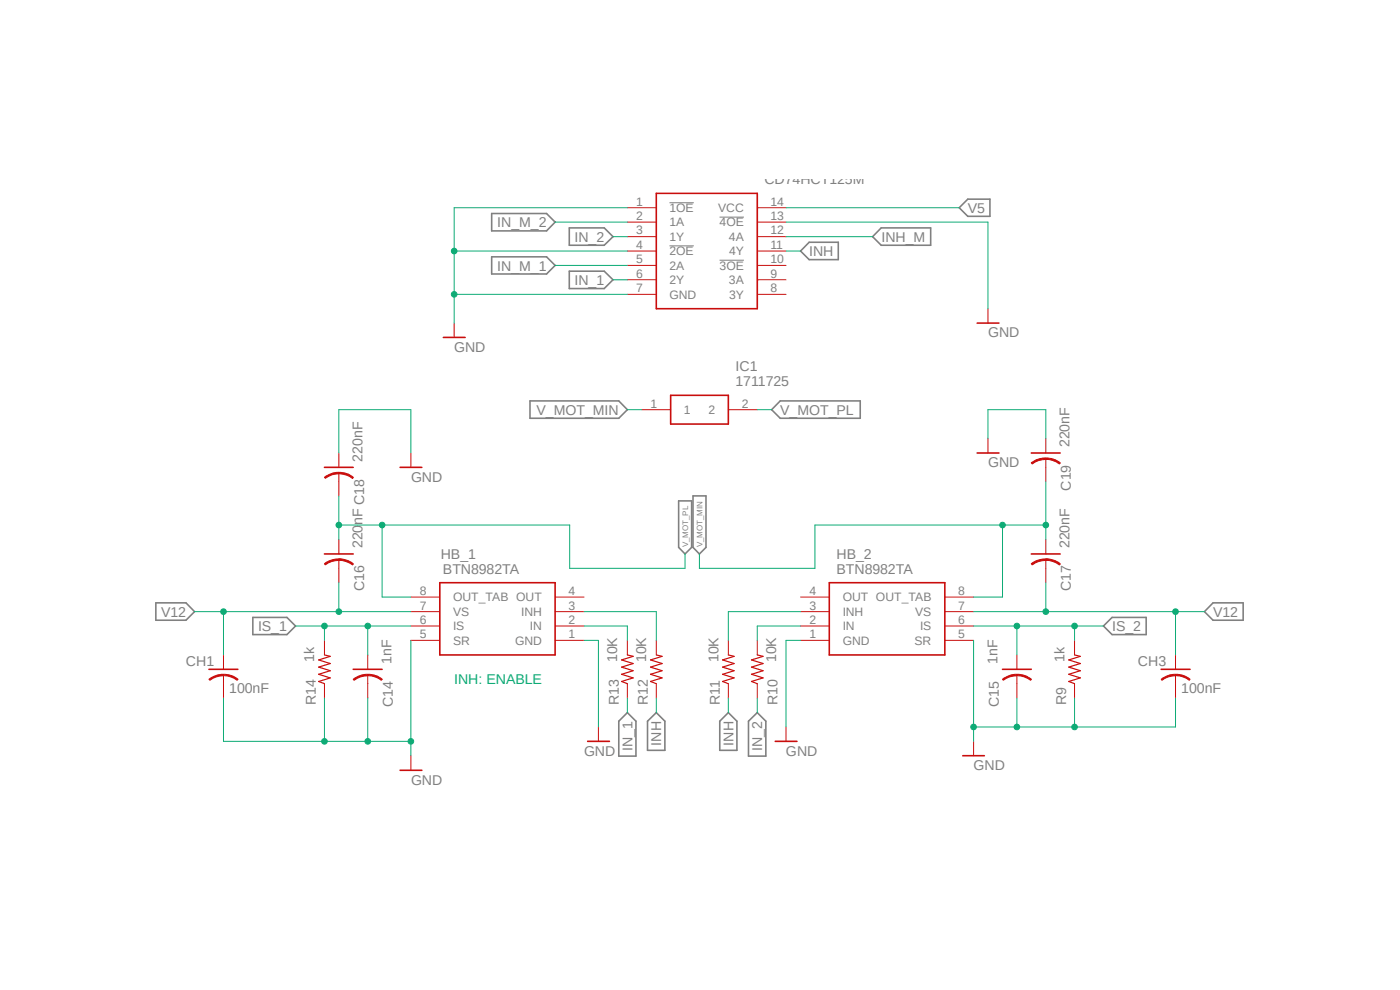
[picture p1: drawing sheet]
<svg xmlns="http://www.w3.org/2000/svg" width="297mm" height="210mm" viewBox="0 0 297 210" stroke-linecap="round" stroke-linejoin="round" font-family="sans-serif">
<path d="M0 38.2l297.1 133.5M297.1 38.2l-297.1 133.5" fill="none" stroke="#fff" stroke-width=".21"/>
<path d="M142 43h5.2M142 52.2h5.2M152.7 46.1h5.1M152.7 55.2h5.1" fill="none" stroke="#808080" stroke-width=".21"/>
<g fill="none" stroke="#808080" stroke-width=".34">
<path d="M104.3 54.5h11.7l1.8 1.8-1.8 1.8h-11.7zM104.3 45.3h11.7l1.8 1.8-1.8 1.9h-11.7zM120.8 57.5h7.4l1.8 1.9-1.8 1.8h-7.4zM120.8 48.3h7.4l1.8 1.9-1.8 1.8h-7.4zM171.7 51.4h6.1v3.7h-6.1l-1.9-1.8zM186.9 48.3h10.5v3.7h-10.5l-1.8-1.8zM203.5 44.1l1.8-1.9h4.7v3.7h-4.7zM112.4 85h18.9l1.8 1.9-1.8 1.8h-18.9zM165.5 85h17v3.7h-17l-1.8-1.8zM144 106.3h2.7v9.8l-1.4 1.4-1.3-1.4zM147 105.2h2.8v10.9l-1.4 1.4-1.4-1.4zM33.1 127.9h6.4l1.8 1.9-1.8 1.8h-6.4z"/>
<path d="M53.6 131h7.3l1.8 1.8-1.8 1.8h-7.3zM234.1 132.8l1.8-1.8h7.3v3.6h-7.3zM257.3 127.9h6.4v3.7h-6.4l-1.8-1.8zM133.1 151.2l1.8 1.8v7.4h-3.6v-7.4zM137.4 153l1.8-1.8 1.9 1.8v6.2h-3.7zM152.7 153l1.8-1.8 1.8 1.8v6.2h-3.6zM158.8 153l1.9-1.8 1.8 1.8v7.4h-3.7z"/>
</g>
<path d="M93.3 123.6h24.5v15.3h-24.5zM175.9 123.6h24.5v15.3h-24.5zM44.3 142h6.2M84.9 163.4h4.6M204.3 160.3h4.5" fill="none" stroke="#c90d0c" stroke-width=".34"/>
<g fill="none" stroke="#c90d0c" stroke-width=".21">
<path d="M68.8 135.8v3.1M87.2 135.8h6.1M87.2 132.8h6.1M87.2 129.8h6.1M87.2 126.7h6.1M117.8 135.8h6.1M117.8 132.8h6.1M117.8 129.8h6.1M117.8 126.7h6.1M169.8 135.8h6.1M169.8 132.8h6.1M169.8 129.8h6.1"/>
<path d="M169.8 126.7h6.1M200.4 135.8h6.1M200.4 132.8h6.1M200.4 129.8h6.1M200.4 126.7h6.1M228 135.8v3.1M47.4 143.2v1.8M68.8 145v3.1M206.5 157.3v3M228 145v3.1M87.2 160.3v3.1"/>
</g>
<path d="M68.8 138.9l1.3 .3-2.5 .8 2.5 .8-2.5 .7 2.5 .8-2.5 .7 2.5 .8-2.5 .8 1.2 .4M228 138.9l1.2 .3-2.5 .8 2.5 .8-2.5 .7 2.5 .8-2.5 .7 2.5 .8-2.5 .8 1.3 .4" fill="none" stroke="#c90d0c" stroke-width=".25"/>
<path d="M47.4 143a4.6 4.6 0 0 1 3.1 1.1l-.2 .2a4.8 4.8 0 0 0-2.9-1z" fill-rule="evenodd" fill="#c90d0c"/>
<path d="M47.4 143a4.6 4.6 0 0 1 3.1 1.1l-.2 .2a4.8 4.8 0 0 0-2.9-1z" fill="none" stroke="#c90d0c" stroke-width=".21"/>
<path d="M44.3 144.1a5 5 0 0 1 3.1-1.1v.3a4.8 4.8 0 0 0-2.9 1z" fill-rule="evenodd" fill="#c90d0c"/>
<g fill="none" stroke="#c90d0c" stroke-width=".21">
<path d="M133.1 44.1h6.1M133.1 47.1h6.1M133.1 50.2h6.1M133.1 53.3h6.1M133.1 56.3h6.1M133.1 59.4h6.1M160.7 44.1h6.1M160.7 47.1h6.1M160.7 50.2h6.1M160.7 53.3h6.1M160.7 56.3h6.1M160.7 59.4h6.1"/>
<path d="M96.4 68.5v3.1M133.1 62.4h6.1M160.7 62.4h6.1M47.4 138.9v3.1M133.1 135.8v3.1M139.2 135.8v3.1M154.5 135.8v3.1M160.7 135.8v3.1M44.3 144.1a5 5 0 0 1 3.1-1.1v.3a4.8 4.8 0 0 0-2.9 1zM47.4 145v3.1M78 143.2v1.8M127 154.2v3.1"/>
<path d="M133.1 145v3.1M139.2 145v3.1M154.5 145v3.1M160.7 145v3.1M166.8 154.2v3.1"/>
</g>
<path d="M139.2 41h21.5v24.5h-21.5zM94.1 71.6h4.6M74.9 142h6.2M124.7 157.3h4.6M164.5 157.3h4.6" fill="none" stroke="#c90d0c" stroke-width=".34"/>
<path d="M133.1 138.9l1.2 .3-2.4 .8 2.4 .8-2.4 .7 2.4 .8-2.4 .7 2.4 .8-2.4 .8 1.2 .4M139.2 138.9l1.3 .3-2.5 .8 2.5 .8-2.5 .7 2.5 .8-2.5 .7 2.5 .8-2.5 .8 1.2 .4M154.5 138.9l1.2 .3-2.4 .8 2.4 .8-2.4 .7 2.4 .8-2.4 .7 2.4 .8-2.4 .8 1.2 .4M160.7 138.9l1.2 .3-2.5 .8 2.5 .8-2.5 .7 2.5 .8-2.5 .7 2.5 .8-2.5 .8 1.3 .4" fill="none" stroke="#c90d0c" stroke-width=".25"/>
<path d="M78 143a4.6 4.6 0 0 1 3.1 1.1l-.2 .2a4.8 4.8 0 0 0-2.9-1z" fill-rule="evenodd" fill="#c90d0c"/>
<path d="M78 143a4.6 4.6 0 0 1 3.1 1.1l-.2 .2a4.8 4.8 0 0 0-2.9-1z" fill="none" stroke="#c90d0c" stroke-width=".21"/>
<path d="M74.9 144.1a5 5 0 0 1 3.1-1.1v.3a4.8 4.8 0 0 0-2.9 1z" fill-rule="evenodd" fill="#c90d0c"/>
<path d="M78 138.9v3.1M74.9 144.1a5 5 0 0 1 3.1-1.1v.3a4.8 4.8 0 0 0-2.9 1zM78 145v3.1M249.4 143.2v1.8" fill="none" stroke="#c90d0c" stroke-width=".21"/>
<path d="M246.3 142h6.2" fill="none" stroke="#c90d0c" stroke-width=".34"/>
<path d="M249.4 143a4.5 4.5 0 0 1 3.1 1.1l-.2 .2a4.8 4.8 0 0 0-2.9-1z" fill-rule="evenodd" fill="#c90d0c"/>
<path d="M249.4 143a4.5 4.5 0 0 1 3.1 1.1l-.2 .2a4.8 4.8 0 0 0-2.9-1z" fill="none" stroke="#c90d0c" stroke-width=".21"/>
<path d="M246.3 144.1a5 5 0 0 1 3.1-1.1v.3a4.8 4.8 0 0 0-2.9 1z" fill-rule="evenodd" fill="#c90d0c"/>
<path d="M249.4 138.9v3.1M215.7 143.2v1.8M246.3 144.1a5 5 0 0 1 3.1-1.1v.3a4.8 4.8 0 0 0-2.9 1zM249.4 145v3.1" fill="none" stroke="#c90d0c" stroke-width=".21"/>
<path d="M212.7 142h6.1" fill="none" stroke="#c90d0c" stroke-width=".34"/>
<path d="M215.7 143a4.6 4.6 0 0 1 3.1 1.1l-.1 .2a5 5 0 0 0-3-1z" fill-rule="evenodd" fill="#c90d0c"/>
<path d="M215.7 143a4.6 4.6 0 0 1 3.1 1.1l-.1 .2a5 5 0 0 0-3-1z" fill="none" stroke="#c90d0c" stroke-width=".21"/>
<path d="M212.7 144.1a5 5 0 0 1 3-1.1v.3a4.8 4.8 0 0 0-2.8 1z" fill-rule="evenodd" fill="#c90d0c"/>
<path d="M209.6 65.5v3M136.1 86.9h6.2M154.5 86.9h6.2M71.9 118.7v1.9M215.7 138.9v3.1M212.7 144.1a5 5 0 0 1 3-1.1v.3a4.8 4.8 0 0 0-2.8 1zM215.7 145v3.1" fill="none" stroke="#c90d0c" stroke-width=".21"/>
<path d="M207.3 68.5h4.6M142.3 83.9h12.2v6.1h-12.2zM68.8 117.5h6.1" fill="none" stroke="#c90d0c" stroke-width=".34"/>
<path d="M71.9 118.5a5.1 5.1 0 0 1 3.1 1.1l-.2 .2a5 5 0 0 0-2.9-.9z" fill-rule="evenodd" fill="#c90d0c"/>
<path d="M71.9 118.5a5.1 5.1 0 0 1 3.1 1.1l-.2 .2a5 5 0 0 0-2.9-.9z" fill="none" stroke="#c90d0c" stroke-width=".21"/>
<path d="M68.8 119.6a4.7 4.7 0 0 1 3.1-1v.3a4.8 4.8 0 0 0-2.9 .9z" fill-rule="evenodd" fill="#c90d0c"/>
<path d="M68.8 119.6a4.7 4.7 0 0 1 3.1-1v.3a4.8 4.8 0 0 0-2.9 .9zM71.9 114.4v3.1M221.9 118.7v1.9M71.9 120.6v3" fill="none" stroke="#c90d0c" stroke-width=".21"/>
<path d="M218.8 117.5h6.1" fill="none" stroke="#c90d0c" stroke-width=".34"/>
<path d="M221.9 118.5a5.1 5.1 0 0 1 3.1 1.1l-.3 .2a4.8 4.8 0 0 0-2.8-.9z" fill-rule="evenodd" fill="#c90d0c"/>
<path d="M221.9 118.5a5.1 5.1 0 0 1 3.1 1.1l-.3 .2a4.8 4.8 0 0 0-2.8-.9z" fill="none" stroke="#c90d0c" stroke-width=".21"/>
<path d="M218.8 119.6a4.7 4.7 0 0 1 3.1-1v.3a4.8 4.8 0 0 0-2.9 .9z" fill-rule="evenodd" fill="#c90d0c"/>
<path d="M71.9 100.4v1.8M218.8 119.6a4.7 4.7 0 0 1 3.1-1v.3a4.8 4.8 0 0 0-2.9 .9zM221.9 114.4v3.1M221.9 120.6v3" fill="none" stroke="#c90d0c" stroke-width=".21"/>
<path d="M68.8 99.1h6.1" fill="none" stroke="#c90d0c" stroke-width=".34"/>
<path d="M71.9 100.2a4.6 4.6 0 0 1 3.1 1.1l-.2 .2a4.7 4.7 0 0 0-2.9-1z" fill-rule="evenodd" fill="#c90d0c"/>
<path d="M71.9 100.2a4.6 4.6 0 0 1 3.1 1.1l-.2 .2a4.7 4.7 0 0 0-2.9-1z" fill="none" stroke="#c90d0c" stroke-width=".21"/>
<path d="M68.8 101.3a5 5 0 0 1 3.1-1.1v.3a4.8 4.8 0 0 0-2.9 1z" fill-rule="evenodd" fill="#c90d0c"/>
<path d="M71.9 96.1v3M221.9 97.3v1.8M68.8 101.3a5 5 0 0 1 3.1-1.1v.3a4.8 4.8 0 0 0-2.9 1zM71.9 102.2v3" fill="none" stroke="#c90d0c" stroke-width=".21"/>
<path d="M218.8 96.1h6.1" fill="none" stroke="#c90d0c" stroke-width=".34"/>
<path d="M221.9 97.2a4.6 4.6 0 0 1 3.1 1l-.3 .2a4.8 4.8 0 0 0-2.8-.9z" fill-rule="evenodd" fill="#c90d0c"/>
<path d="M221.9 97.2a4.6 4.6 0 0 1 3.1 1l-.3 .2a4.8 4.8 0 0 0-2.8-.9z" fill="none" stroke="#c90d0c" stroke-width=".21"/>
<path d="M218.8 98.2a4.7 4.7 0 0 1 3.1-1v.3a4.8 4.8 0 0 0-2.9 .9z" fill-rule="evenodd" fill="#c90d0c"/>
<path d="M87.2 96.1v3M209.6 93v3.1M218.8 98.2a4.7 4.7 0 0 1 3.1-1v.3a4.8 4.8 0 0 0-2.9 .9zM221.9 93v3.1M221.9 99.1v3.1" fill="none" stroke="#c90d0c" stroke-width=".21"/>
<path d="M84.9 99.1h4.6M207.3 96.1h4.6" fill="none" stroke="#c90d0c" stroke-width=".34"/>
<path d="M206.5 135.8v21.5" fill="none" stroke="#0dab76" stroke-width=".21"/>
<circle cx="206.5" cy="154.2" r=".6" fill="#0dab76"/>
<g fill="none" stroke="#0dab76" stroke-width=".21">
<path d="M228 148.1v6.1M249.4 148.1v6.1h-42.9"/>
<circle cx="206.5" cy="154.2" r=".6"/>
</g>
<circle cx="228" cy="154.2" r=".6" fill="#0dab76"/>
<g fill="none" stroke="#0dab76" stroke-width=".21">
<path d="M215.7 148.1v6.1"/>
<circle cx="228" cy="154.2" r=".6"/>
</g>
<circle cx="215.7" cy="154.2" r=".6" fill="#0dab76"/>
<g fill="none" stroke="#0dab76" stroke-width=".21">
<path d="M96.4 53.3h36.7M133.1 44.1h-36.7v24.4M96.4 62.4h36.7M123.9 135.8h3.1v18.4M169.8 135.8h-3v18.4"/>
<circle cx="215.7" cy="154.2" r=".6"/>
</g>
<circle cx="96.3" cy="53.3" r=".6" fill="#0dab76"/>
<circle cx="96.3" cy="53.3" r=".6" fill="none" stroke="#0dab76" stroke-width=".21"/>
<circle cx="96.3" cy="62.4" r=".6" fill="#0dab76"/>
<g fill="none" stroke="#0dab76" stroke-width=".21">
<path d="M87.2 135.8v24.5"/>
<circle cx="96.3" cy="62.4" r=".6"/>
</g>
<circle cx="87.2" cy="157.3" r=".6" fill="#0dab76"/>
<g fill="none" stroke="#0dab76" stroke-width=".21">
<path d="M47.4 148.1v9.2h39.8M68.8 148.1v9.2"/>
<circle cx="87.2" cy="157.3" r=".6"/>
</g>
<circle cx="68.8" cy="157.3" r=".6" fill="#0dab76"/>
<g fill="none" stroke="#0dab76" stroke-width=".21">
<path d="M78 148.1v9.2"/>
<circle cx="68.8" cy="157.3" r=".6"/>
</g>
<circle cx="78" cy="157.3" r=".6" fill="#0dab76"/>
<g fill="none" stroke="#0dab76" stroke-width=".21">
<path d="M130 59.4h3.1M130 50.2h3.1M166.8 47.1h42.8v18.4M166.8 53.3h3M71.9 96.1v-9.2h15.3v9.2M209.6 93v-6.1h12.3v6.1M62.7 132.8h24.5M68.8 132.8v3M133.1 148.1v3.1M139.2 148.1v3.1M154.5 148.1v3.1M160.7 148.1v3.1"/>
<circle cx="78" cy="157.3" r=".6"/>
</g>
<circle cx="68.8" cy="132.8" r=".6" fill="#0dab76"/>
<g fill="none" stroke="#0dab76" stroke-width=".21">
<path d="M78 132.8v6.1"/>
<circle cx="68.8" cy="132.8" r=".6"/>
</g>
<circle cx="78" cy="132.8" r=".6" fill="#0dab76"/>
<g fill="none" stroke="#0dab76" stroke-width=".21">
<path d="M206.5 132.8h27.6M215.7 132.8v6.1"/>
<circle cx="78" cy="132.8" r=".6"/>
</g>
<circle cx="215.7" cy="132.8" r=".6" fill="#0dab76"/>
<g fill="none" stroke="#0dab76" stroke-width=".21">
<path d="M228 132.8v3"/>
<circle cx="215.7" cy="132.8" r=".6"/>
</g>
<circle cx="228" cy="132.8" r=".6" fill="#0dab76"/>
<g fill="none" stroke="#0dab76" stroke-width=".21">
<path d="M206.5 129.8h49M249.4 129.8v9.1"/>
<circle cx="228" cy="132.8" r=".6"/>
</g>
<circle cx="249.4" cy="129.8" r=".6" fill="#0dab76"/>
<g fill="none" stroke="#0dab76" stroke-width=".21">
<path d="M221.9 123.6v6.2"/>
<circle cx="249.4" cy="129.8" r=".6"/>
</g>
<circle cx="221.9" cy="129.8" r=".6" fill="#0dab76"/>
<g fill="none" stroke="#0dab76" stroke-width=".21">
<path d="M41.3 129.8h45.9M47.4 129.8v9.1"/>
<circle cx="221.9" cy="129.8" r=".6"/>
</g>
<circle cx="47.4" cy="129.8" r=".6" fill="#0dab76"/>
<g fill="none" stroke="#0dab76" stroke-width=".21">
<path d="M71.9 123.6v6.2"/>
<circle cx="47.4" cy="129.8" r=".6"/>
</g>
<circle cx="71.9" cy="129.8" r=".6" fill="#0dab76"/>
<g fill="none" stroke="#0dab76" stroke-width=".21">
<path d="M166.8 44.1h36.7M71.9 111.4h49v9.2h24.4v-3.1M81.1 111.4v15.3h6.1M123.9 132.8h9.2v3M123.9 129.8h15.3v6M169.8 132.8h-9.1v3M169.8 129.8h-15.3v6"/>
<circle cx="71.9" cy="129.8" r=".6"/>
</g>
<circle cx="81.1" cy="111.4" r=".6" fill="#0dab76"/>
<g fill="none" stroke="#0dab76" stroke-width=".21">
<path d="M71.9 105.2v9.2"/>
<circle cx="81.1" cy="111.4" r=".6"/>
</g>
<circle cx="71.9" cy="111.4" r=".6" fill="#0dab76"/>
<g fill="none" stroke="#0dab76" stroke-width=".21">
<path d="M160.7 86.9h3M212.7 111.4v15.3h-6.2M221.9 111.4h-49v9.2h-24.5v-3.1"/>
<circle cx="71.9" cy="111.4" r=".6"/>
</g>
<circle cx="212.7" cy="111.4" r=".6" fill="#0dab76"/>
<g fill="none" stroke="#0dab76" stroke-width=".21">
<path d="M221.9 102.2v12.2"/>
<circle cx="212.7" cy="111.4" r=".6"/>
</g>
<circle cx="221.9" cy="111.4" r=".6" fill="#0dab76"/>
<g fill="none" stroke="#0dab76" stroke-width=".21">
<path d="M117.8 56.3h15.3M117.8 47.1h15.3M166.8 50.2h18.3M133.1 86.9h3"/>
<circle cx="221.9" cy="111.4" r=".6"/>
</g>
<g font-size="3" fill="#808080">
<text x="162.2" y="39">CD74HCT125M</text>
<text x="205.3" y="45.1">V5</text>
<text x="105.5" y="48.2">IN_M_2</text>
<text x="121.9" y="51.3">IN_2</text>
<text x="187" y="51.3">INH_M</text>
<text x="105.5" y="57.4">IN_M_1</text>
<text x="171.7" y="54.3">INH</text>
<text x="121.9" y="60.5">IN_1</text>
<text x="209.6" y="71.6">GND</text>
<text x="96.4" y="74.7">GND</text>
<text x="156" y="81.8">1711725</text>
<text x="156" y="78.8">IC1</text>
<text x="113.8" y="88">V_MOT_MIN</text>
<text x="165.5" y="88">V_MOT_PL</text>
<text x="226.9" y="94.9" transform="rotate(-90 226.9 94.9)">220nF</text>
<text x="76.9" y="97.9" transform="rotate(-90 76.9 97.9)">220nF</text>
<text x="209.6" y="99.1">GND</text>
<text x="87.2" y="102.2">GND</text>
<text x="227.2" y="104.1" transform="rotate(-90 227.2 104.1)">C19</text>
<text x="76.9" y="116.3" transform="rotate(-90 76.9 116.3)">220nF C18</text>
<text x="93.5" y="118.6">HB_1</text>
<text x="177.5" y="118.6">HB_2</text>
<text x="226.9" y="116.3" transform="rotate(-90 226.9 116.3)">220nF</text>
<text x="77.3" y="125.5" transform="rotate(-90 77.3 125.5)">C16</text>
<text x="94" y="121.7">BTN8982TA</text>
<text x="177.5" y="121.7">BTN8982TA</text>
<text x="227.2" y="125.5" transform="rotate(-90 227.2 125.5)">C17</text>
<text x="34.2" y="130.8">V12</text>
<text x="257.3" y="130.8">V12</text>
<text x="54.7" y="133.9">IS_1</text>
<text x="235.9" y="133.9">IS_2</text>
<text x="39.5" y="141.2">CH1</text>
<text x="66.7" y="140.5" transform="rotate(-90 66.7 140.5)">1k</text>
<text x="83.1" y="140.8" transform="rotate(-90 83.1 140.8)">1nF</text>
<text x="130.9" y="140.5" transform="rotate(-90 130.9 140.5)">10K</text>
<text x="137.1" y="140.5" transform="rotate(-90 137.1 140.5)">10K</text>
<text x="152.4" y="140.5" transform="rotate(-90 152.4 140.5)">10K</text>
<text x="164.6" y="140.5" transform="rotate(-90 164.6 140.5)">10K</text>
<text x="211.6" y="140.8" transform="rotate(-90 211.6 140.8)">1nF</text>
<text x="225.8" y="140.5" transform="rotate(-90 225.8 140.5)">1k</text>
<text x="241.4" y="141.2">CH3</text>
<text x="48.6" y="147">100nF</text>
<text x="67" y="149.6" transform="rotate(-90 67 149.6)">R14</text>
<text x="83.4" y="149.9" transform="rotate(-90 83.4 149.9)">C14</text>
<text x="131.3" y="149.6" transform="rotate(-90 131.3 149.6)">R13</text>
<text x="137.4" y="149.6" transform="rotate(-90 137.4 149.6)">R12</text>
<text x="152.7" y="149.6" transform="rotate(-90 152.7 149.6)">R11</text>
<text x="165" y="149.6" transform="rotate(-90 165 149.6)">R10</text>
<text x="211.9" y="149.9" transform="rotate(-90 211.9 149.9)">C15</text>
<text x="226.2" y="149.6" transform="rotate(-90 226.2 149.6)">R9</text>
<text x="250.6" y="147">100nF</text>
<text x="123.9" y="160.4">GND</text>
<text x="134.2" y="159.3" transform="rotate(-90 134.2 159.3)">IN_1</text>
<text x="140.3" y="158.2" transform="rotate(-90 140.3 158.2)">INH</text>
<text x="155.6" y="158.2" transform="rotate(-90 155.6 158.2)">INH</text>
<text x="161.7" y="159.3" transform="rotate(-90 161.7 159.3)">IN_2</text>
<text x="166.7" y="160.4">GND</text>
<text x="87.2" y="166.5">GND</text>
<text x="206.5" y="163.4">GND</text>
</g>
<text font-size="3" fill="#0dab76" x="96.4" y="145">INH: ENABLE</text>
<g font-size="2.6" fill="#808080">
<text x="135" y="43.6">1</text>
<text x="135" y="46.7">2</text>
<text x="142" y="45">1OE</text>
<text x="152.4" y="45">VCC</text>
<text x="163.4" y="43.6">14</text>
<text x="163.4" y="46.7">13</text>
<text x="135" y="49.7">3</text>
<text x="135" y="52.8">4</text>
<text x="142" y="48">1A</text>
<text x="142" y="51.1">1Y</text>
<text x="152.7" y="48">4OE</text>
<text x="154.6" y="51.1">4A</text>
<text x="163.4" y="49.7">12</text>
<text x="163.4" y="52.8">11</text>
<text x="135" y="55.9">5</text>
<text x="135" y="58.9">6</text>
<text x="142" y="54.2">2OE</text>
<text x="142" y="57.2">2A</text>
<text x="152.7" y="57.2">3OE</text>
<text x="154.7" y="54.1">4Y</text>
<text x="163.4" y="55.9">10</text>
<text x="163.4" y="58.9">9</text>
<text x="135" y="62">7</text>
<text x="142" y="60.3">2Y</text>
<text x="142" y="63.3">GND</text>
<text x="154.6" y="60.3">3A</text>
<text x="154.7" y="63.3">3Y</text>
<text x="163.4" y="62">8</text>
<text x="138" y="86.5">1</text>
<text x="145.1" y="87.8">1</text>
<text x="150.3" y="87.8">2</text>
<text x="157.4" y="86.5">2</text>
<text x="89.1" y="129.3">7</text>
<text x="89.1" y="126.2">8</text>
<text x="96.1" y="130.6">VS</text>
<text x="96.1" y="127.6">OUT_TAB OUT</text>
<text x="110.6" y="130.6">INH</text>
<text x="120.6" y="129.3">3</text>
<text x="120.6" y="126.2">4</text>
<text x="171.7" y="129.3">3</text>
<text x="171.7" y="126.2">4</text>
<text x="178.8" y="130.6">INH</text>
<text x="178.8" y="127.6">OUT OUT_TAB</text>
<text x="194.1" y="130.6">VS</text>
<text x="203.2" y="129.3">7</text>
<text x="203.2" y="126.2">8</text>
<text x="89.1" y="135.4">5</text>
<text x="89.1" y="132.4">6</text>
<text x="96.1" y="136.8">SR</text>
<text x="96.1" y="133.7">IS</text>
<text x="109.3" y="136.8">GND</text>
<text x="112.4" y="133.7">IN</text>
<text x="120.6" y="135.4">1</text>
<text x="120.6" y="132.4">2</text>
<text x="171.7" y="135.4">1</text>
<text x="171.7" y="132.4">2</text>
<text x="178.8" y="136.8">GND</text>
<text x="178.8" y="133.7">IN</text>
<text x="194" y="136.8">SR</text>
<text x="195.2" y="133.7">IS</text>
<text x="203.2" y="135.4">5</text>
<text x="203.2" y="132.4">6</text>
</g>
<g font-size="1.7" fill="#808080">
<text x="146" y="116.1" transform="rotate(-90 146 116.1)">V_MOT_PL</text>
<text x="149" y="116.1" transform="rotate(-90 149 116.1)">V_MOT_MIN</text>
</g>
</svg>
